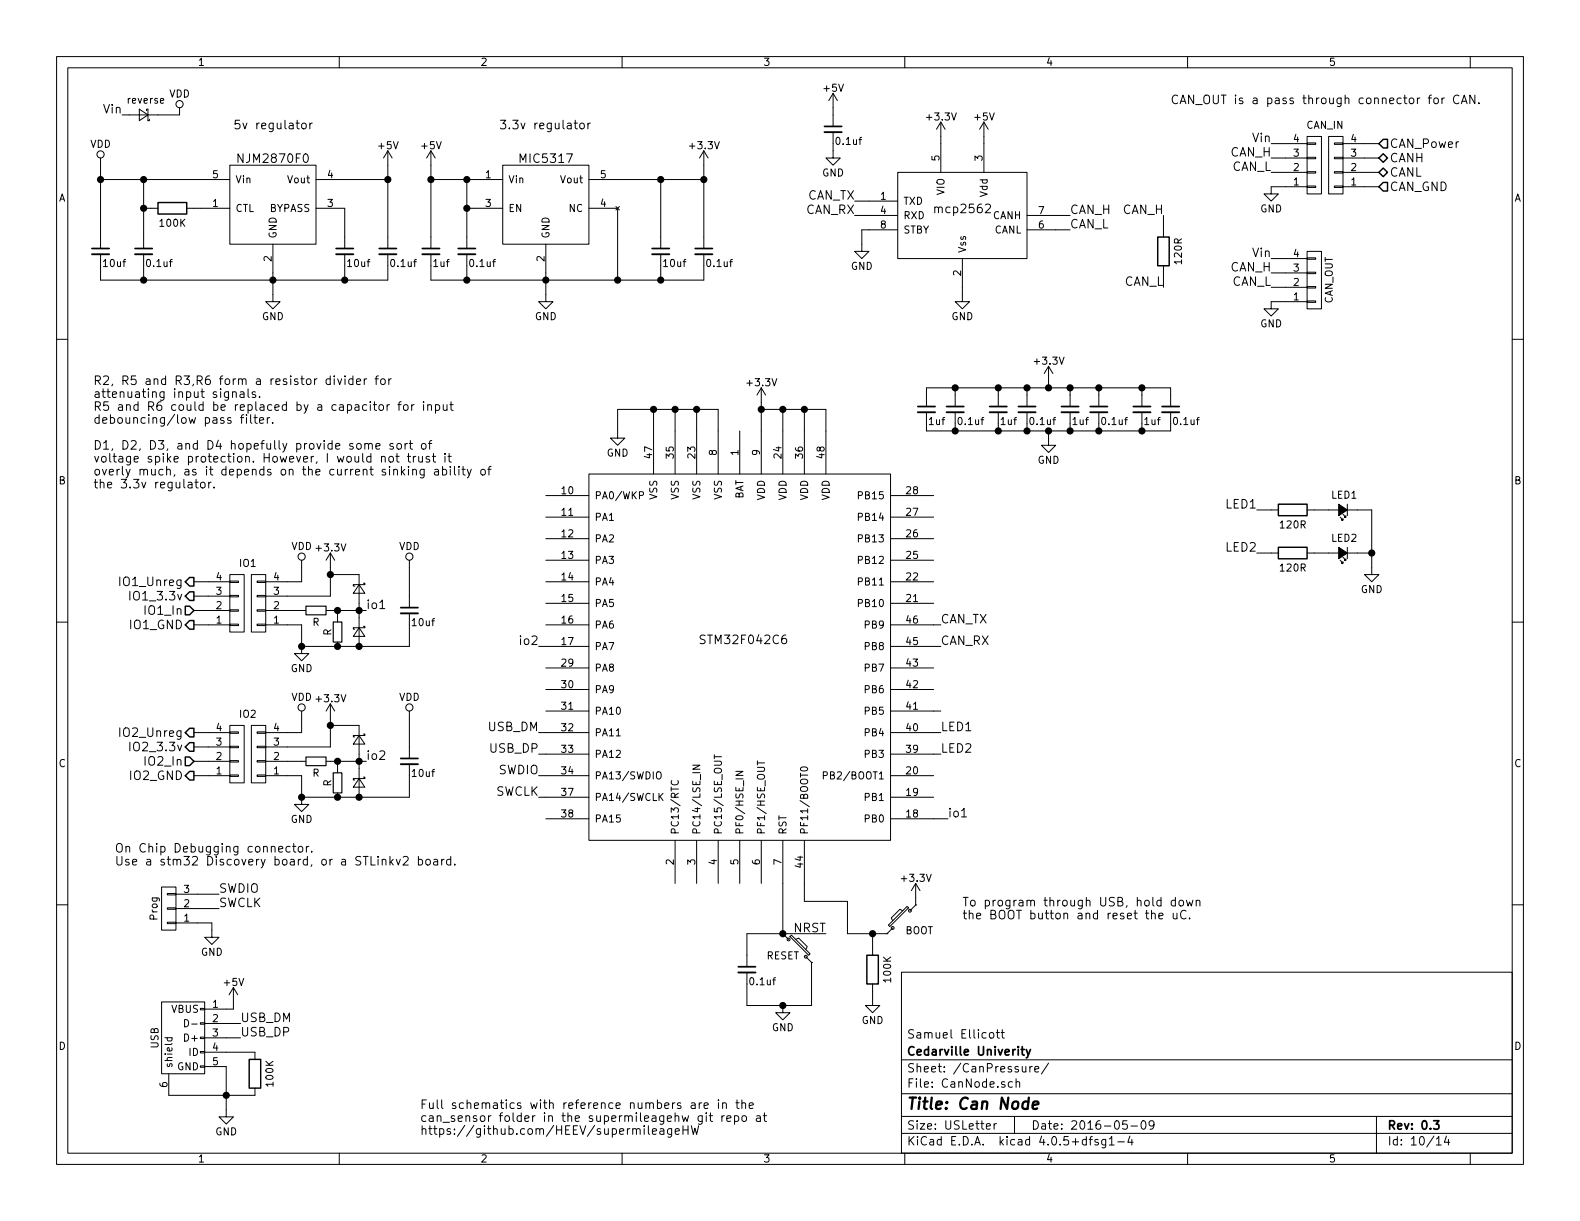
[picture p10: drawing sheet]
<svg xmlns="http://www.w3.org/2000/svg" width="279mm" height="216mm" viewBox="0 0 279 216" stroke-linecap="round" stroke-linejoin="round" font-family="sans-serif">
<g fill="none" stroke="#000" stroke-width=".18">
<path d="M10 10h259.4v195.9h-259.4zM12 12h255.4v191.9h-255.4zM24.6 19.3l1.6 1-1.6 1zM25.9 19.6v-.3h.3v2h.2v-.2M31.7 19.1v1.2h-10.1M60 10v2M110 10v2M147.3 16.5v5.9M147.3 16.5l-.7 1.3M147.3 16.5l.8 1.3M160 10v2M210 10v2"/>
<path d="M252.6 17.3h.5M253.1 16.8l-.3 .1v.1v1.3M253.6 17.5l.2-.2 .5 .2 .1 .6-.2 .2h-.4l-.2-.1zM255 17.3v1M255.4 17.3l-.3 .1-.1 .2M258 17a.62 .62 0 0 0-.8-.1 .62 .62 0 0 0-.2 .8 .58 .58 0 0 0 .3 .6 .58 .58 0 0 0 .7-.1M258.4 18.3l.5-1.5 .5 1.5M258.5 17.9h.8M260 10v2M260.8 16.8v1.5l-.9-1.5v1.5M261.5 18.2v.1M17.8 31.8h22.8"/>
<path d="M17.8 27.9v16M25.4 36.8h2.5M25.4 31.8v12.1M33 36.8h7.6M40.6 29.2h15.3v14h-15.3zM53.4 21.9l.2-.1 .5 .1 .1 .6-.2 .2-.4 .1-.2-.2zM54.8 21.8v1M55.2 21.8h-.3l-.1 .3M55.9 31.8h12.7M55.9 36.8h5.1v7.1M68.6 26.7l-.8 1.2M68.6 26.7v17.2"/>
<path d="M68.6 26.7l.7 1.2M76.2 31.8h12.7M76.2 26.7l-.8 1.2M76.2 26.7v17.2M76.2 26.7l.8 1.2M82.5 36.8h6.4M82.5 31.8v12.1M88.9 29.2h15.2v14h-15.2zM101.5 21.8h.6M101.7 21.3v1.3l.4 .2M102.6 21.9l.2-.1 .5 .1v.6l-.1 .2-.4 .1-.2-.2zM104 21.8v1"/>
<path d="M104.1 31.8h20.4M104.1 36.8h5.1v12.7M104.4 21.8h-.3l-.1 .3M108.9 36.5l.6 .6M109.5 36.5l-.6 .6M116.8 31.8v12.1M124.5 26.7l-.8 1.2M124.5 26.7v17.2M124.5 26.7l.7 1.2M147.3 23.4v4.5h1.3l-1.3 1.3-1.3-1.3h1.3M151.1 35.6h7.6M151.1 38.1h7.6"/>
<path d="M158.7 30.5h22.9v15.2h-22.9zM166.4 21.6v8.9M166.4 21.6l-.8 1.3M166.4 21.6l.7 1.3M174 21.6v8.9M174 21.6l-.8 1.3M174 21.6l.8 1.3M174.3 36.2l.2-.1h.4l.2 .1 .1 .3-.1 .3-.9 .8h1M181.6 38.1h7.6M205.7 38.1v3.8M224.8 30.5h6.3M224.8 27.9h6.3"/>
<path d="M224.8 25.4h6.3M231.1 25.3h1.6v.2h-1.6zM231.1 27.8h1.6v.3h-1.6zM231.1 30.4h1.6v.2h-1.6zM231.1 32.9h1.6v.2h-1.6zM231.1 24.1h2.6v10.2h-2.6zM231.1 33h-6.3v1.3h-1.3l1.3 1.3 1.3-1.3h-1.3M234.9 24.1h2.6v10.2h-2.6zM236 25.3h1.5v.2h-1.5zM236 27.8h1.5v.3h-1.5zM236 30.4h1.5v.2h-1.5zM236 32.9h1.5v.2h-1.5z"/>
<path d="M237.5 33h6.3M237.5 30.5h6.3M237.5 27.9h6.3M237.5 25.4h6.3M10 60h2M17.8 45v4.5h50.8v-4.5M25.4 45v4.5M48.3 43.2v10.1h1.2l-1.2 1.3-1.3-1.3h1.3M61 45v4.5M76.2 45v4.5h48.3v-4.5M82.5 45v4.5M96.5 43.2v10.1h1.3l-1.3 1.3-1.3-1.3h1.3"/>
<path d="M116.8 45v4.5M158.7 40.6h-6.3v3.9h1.3l-1.3 1.2-1.3-1.2h1.3M170.2 45.7v7.6h1.2l-1.2 1.3-1.3-1.3h1.3M181.6 40.6h7.6M205.7 47v1.3M224.8 50.8h6.3M224.8 48.3h6.3M224.8 45.7h6.3M231.1 45.6h1.6v.2h-1.6zM231.1 48.1h1.6v.3h-1.6zM231.1 50.7h1.6v.2h-1.6zM231.1 53.2h1.6v.3h-1.6z"/>
<path d="M231.1 44.5h2.6v10.1h-2.6zM231.1 53.3h-6.3v1.3h-1.3l1.3 1.3 1.3-1.3h-1.3M267.4 60h2M41.1 69.4l.1-.1a.36 .36 0 0 1 .6 .2v.8M41.1 69.3v1M42.5 69.3h.6l.1 1M43.1 73.3l-.3 .1-.1 .2v1.3M43.2 69.6l-.6 .1a.3 .3 0 0 0-.2 .3 .3 .3 0 0 0 .2 .3l.6-.1M43.6 73.8v1.1M43.9 68.8v1.3l.2 .2M44.3 73.3v1.4l.3 .2M45.1 73.3v1.4l.4 .2"/>
<path d="M45.2 69.3h-.4l-.2 .2 .1 .2 .5 .2v.3h-.6M45.9 70.1v.2M45.9 74.3l.7-.1v-.3l-.5-.1-.2 .3 .1 .7h.6M47.3 73.8v1.1M47.7 73.8l-.3 .1-.1 .2M48.2 74.7v.2M59.1 66.5v.1M59.1 67v1M59.7 67l.4 1 .3-1M61 66.5v.1M61 67v1M62.4 67.1a.48 .48 0 0 0-.7 0v.7a.48 .48 0 0 0 .7 .1"/>
<path d="M62.4 66.5v1.5M63 67.5l.8-.2-.1-.2-.4-.1-.3 .2 .1 .7h.6M64.4 67v1M64.5 78.6l.1-.1a.36 .36 0 0 1 .6 .1v.8M64.8 67l-.2 .1-.2 .2M65.2 78.6a.35 .35 0 0 1 .3-.2 .35 .35 0 0 1 .3 .2v.8M66.3 67h.6M66.5 78.9l.7-.1-.1-.3-.4-.1-.2 .2v.7h.6M66.9 66.5h-.3l-.1 .2v1.3M67.1 71.7l.2-.1 .4 .1 .1 .6-.1 .2-.4 .1-.2-.2zM67.5 67.1l.3-.1 .3 .3v.4l-.3 .3-.3-.1-.2-.2v-.4zM68.5 71.6v1"/>
<path d="M68.8 67v1M68.9 71.6h-.3l-.1 .3M69.2 67l-.3 .1-.1 .2M69.5 78.5l-.3-.1-.3 .2 .1 .2 .5 .2v.3h-.6M70.3 78.6l.2-.2 .4 .2 .1 .5-.2 .2-.3 .1-.2-.1zM70.4 71.6h.5M70.9 71l-.3 .1v.2v1.3M71.4 71.7l.3-.1 .4 .1 .1 .6-.2 .2-.3 .1-.3-.2zM71.6 78.4v1M72.1 78.4l-.3 .1-.2 .2M72.4 78.4h.5M72.6 77.9v1.3l.3 .2"/>
<path d="M72.8 71.6v1M73.2 71.6h-.3l-.1 .3M74.6 78.6l.2-.2 .5 .2v.5l-.1 .2-.4 .1-.2-.1zM74.9 71v.2M74.9 71.6v1M75.6 71.7l.1-.1a.36 .36 0 0 1 .6 .2v.8M75.6 71.6v1M75.8 78.4h.6M76.4 77.9l-.4 .1v.1v1.3M77 71.6a.48 .48 0 0 1 .7 .1v.7a.48 .48 0 0 1-.7 .1M77 71.6v1.5M78.4 71.6v.8a.38 .38 0 0 0 .6 0"/>
<path d="M79 71.6v1M79.6 71.6h.5M79.8 71v1.4l.3 .2M109.2 77.5h-1.3l1.3 1.2 1.3-1.2h-1.3v-5.1h17.8v11.4M115.6 72.4v11.4M119.4 72.4v11.4M123.2 72.4v11.4M130.8 76.2v7.6M134.6 68.6l-.7 1.3M134.6 68.6v15.2M134.6 68.6l.8 1.3M134.6 72.4h11.4v11.4"/>
<path d="M138.4 72.4v11.4M142.2 72.4v11.4M163.8 71.9v-3.3h43.2v3.3M163.8 72.9v3.3h43.2v-3.3M168.9 68.6v3.3M168.9 72.9v3.3M176.5 68.6v3.3M176.5 72.9v3.3M181.6 68.6v3.3M181.6 72.9v3.3M185.4 76.2v2.5h1.3l-1.3 1.3-1.3-1.3h1.3M185.4 64.8l-.7 1.2"/>
<path d="M185.4 64.8v3.8M185.4 64.8l.8 1.2M189.2 68.6v3.3M189.2 72.9v3.3M194.3 68.6v3.3M194.3 72.9v3.3M201.9 68.6v3.3M201.9 72.9v3.3M34.7 84.8v1.3l.4 .2M35.5 85.4l.3-.1 .4 .1 .1 .6-.2 .2-.3 .1-.3-.2zM36.9 85.3v1M37.3 85.3h-.2l-.2 .3"/>
<path d="M37.8 86.1v.2M53.3 99.1v3.8h-6.3M58.4 97.8v7.6h-11.4M58.4 97.8l-.7 1.3M58.4 97.8l.8 1.3M67.5 80.8a.36 .36 0 0 1 .6 .1v.8M67.5 80.7v1M68.8 80.8l.3-.1 .4 .1 .1 .6-.2 .2-.3 .1-.3-.1zM70 80.7h.6M70.2 80.2v1.3l.4 .2M72 80.7h.6M72.2 80.2v1.3l.4 .2"/>
<path d="M72.2 82.5v.1M72.2 83v1M72.4 99.1v8.3M73 83.1h.1a.36 .36 0 0 1 .5 .1v.8M73 83v1M73.1 80.7v1M73.5 80.7l-.2 .1-.2 .2M74 80.7v.8a.38 .38 0 0 0 .7 .1M74.7 80.7v1M75 83v1.2l-.3 .3-.4-.1M75 83.1a.48 .48 0 0 0-.7 0v.7a.48 .48 0 0 0 .7 .1M75.9 80.8l-.3-.1-.3 .2 .1 .2 .5 .2v.3h-.6"/>
<path d="M76.5 80.7h.5M76.7 80.2v1.3l.3 .2M76.9 83.1h.6v.9M77.5 83.3l-.5 .1a.3 .3 0 0 0-.2 .3 .3 .3 0 0 0 .2 .3l.5-.1M78.3 83.1a.48 .48 0 0 1 .6 0v.7a.48 .48 0 0 1-.6 .1M78.3 82.5v1.5M78.7 80.2v.1M78.7 80.7v1M79.2 80.7h.6M79.4 80.2v1.3l.4 .2M79.6 82.5v.1M79.6 83v1"/>
<path d="M80.4 82.5v1.3l.2 .2M81.2 82.5v.1M81.2 83v1M81.7 83h.6M81.9 82.5v1.3l.4 .2M82.6 83l.4 1M83.3 83l-.5 1.4-.2 .1M85.1 83.1l.2-.1 .5 .1v.6l-.1 .2-.4 .1-.2-.2zM86.3 83h.5M86.8 82.5l-.3 .1v.1v1.3M96.5 87.6h7.6M96.5 91.4h7.6"/>
<path d="M96.5 95.3h7.6M96.5 99.1h7.6M104.1 83.8h53.4v64.8h-53.4zM113.1 87.6l.6-.1v-.5l-.6-.1v1.3M157.5 87.6h7.6M157.5 91.4h7.6M157.5 95.3h7.6M157.5 99.1h7.6M222.2 90.2h3.9M222.2 97.8h3.9M231.1 90.2h5.6M231.1 97.8h5.6"/>
<path d="M237 91.4l.5 .5h-.3h.3v-.2M237 99.1l.5 .5h-.3h.3v-.3M237.5 90.9l.5 .5h-.3h.3v-.2M237.5 98.6l.5 .5h-.3h.3v-.3M238.3 90.2h4.3v11.4h1.2l-1.2 1.3-1.3-1.3h1.3M238.3 89.2v2M238.3 96.8v2M238.3 97.8h4.3M10 110h2M23 104.6v1.5M34.3 110.5h6.3M34.3 108h6.3"/>
<path d="M34.3 105.4h6.3M34.3 102.9h6.3M40.6 102.7h1.6v.3h-1.6zM40.6 105.3h1.6v.2h-1.6zM40.6 107.8h1.6v.3h-1.6zM40.6 110.4h1.6v.2h-1.6zM40.6 101.6h2.6v10.2h-2.6zM44.4 101.6h2.6v10.2h-2.6zM45.5 102.7h1.5v.3h-1.5zM45.5 105.3h1.5v.2h-1.5zM45.5 107.8h1.5v.3h-1.5zM45.5 110.4h1.5v.2h-1.5z"/>
<path d="M47 110.5h6.3v3.8M47 108h7.1M53.3 114.3v1.3h1.3l-1.3 1.2-1.2-1.2h1.2M57.7 108h7.1M58.4 101.6h5.1v12.7M59.7 108v2M59.7 113.5v.8M63.5 103.4l1 1.5h-2zM63.5 111l1 1.5h-2zM64.3 103.1h.2v.3h-2v.2h.2M64.3 110.7h.2v.3h-2v.3h.2M67.2 107.6h.8"/>
<path d="M72.4 108.5v5.8h-19.1M95.2 114.3h8.9M96.5 110.5h7.6M96.5 102.9h7.6M96.5 106.7h7.6M96.5 118.1h7.6M157.5 110.5h8.9M157.5 102.9h7.6M157.5 106.7h7.6M157.5 118.1h7.6M157.5 114.3h8.9M267.4 110h2"/>
<path d="M23 131.2v1.6M34.3 137.2h6.3M34.3 134.6h6.3M34.3 132.1h6.3M34.3 129.5h6.3M40.6 129.4h1.6v.3h-1.6zM40.6 132h1.6v.2h-1.6zM40.6 134.5h1.6v.2h-1.6zM40.6 137h1.6v.3h-1.6zM40.6 128.3h2.6v10.1h-2.6zM44.4 128.3h2.6v10.1h-2.6zM45.5 129.4h1.5v.3h-1.5z"/>
<path d="M45.5 132h1.5v.2h-1.5zM45.5 134.5h1.5v.2h-1.5zM45.5 137h1.5v.3h-1.5zM47 137.2h6.3v3.8M47 134.6h7.1M53.3 125.7v3.8h-6.3M57.7 134.6h7.1M58.4 124.5v7.6h-11.4M58.4 124.5l-.7 1.2M58.4 124.5l.8 1.2M58.4 128.3h5.1v12.7M59.7 134.6v2.1"/>
<path d="M63.5 130l1 1.6h-2zM63.5 137.7l1 1.5h-2zM64.3 129.8h.2v.2h-2v.3h.2M64.3 137.4h.2v.3h-2v.2h.2M72.4 135.1v5.9h-19.1M72.4 125.7v8.4M95.2 137.2h8.9M95.2 129.5h8.9M95.2 133.4h8.9M96.5 121.9h7.6M96.5 125.7h7.6M116.1 136.7l.3-.2h.3a.83 .83 0 0 1-.1 1.2 .44 .44 0 0 1-.5-.4z"/>
<path d="M118.8 138a.5 .5 0 0 0 0 .6 .5 .5 0 0 0 .6 .2l.4-.1a.41 .41 0 0 0 0-.7M122.5 135.3h1.3l-1.3 .7h1.3M126.3 133.5v.7M126.3 133.8h1.3M130.1 136.4h1.3l-1.3 .7h1.3M133.9 134.5v.8M141.6 135.8a.76 .76 0 0 1 1.2 .2 .83 .83 0 0 1-1.2 0zM145.6 137.1h.6l.1-.5-.7-.1v1.2M157.5 137.2h7.6M157.5 129.5h8.9M157.5 121.9h7.6M157.5 125.7h8.9"/>
<path d="M157.5 133.4h8.9M10 160h2M28.6 156.8h2.5v7.7h-2.5zM29.6 158h1.5v.2h-1.5zM31.1 158.1h7.6M51.3 149.7a.48 .48 0 0 0-.7 .1v.7a.48 .48 0 0 0 .7 .1M51.7 149.7h.6M51.9 149.1v1.4l.4 .2M52.8 149.8l.2-.1 .5 .1v.6l-.1 .2-.4 .1-.2-.2zM53.3 141v1.2h1.3l-1.3 1.3-1.2-1.3h1.2M54.2 149.7v1M54.6 149.7h-.3l-.1 .3"/>
<path d="M55.1 150.5v.2M59.7 140.2v.8M70.1 151.9l.3 1.1 .4-1.1M71.3 151.6l.2-.2h.4l.2 .2 .1 .3-.1 .2-.9 .9h1M74 152a.48 .48 0 0 1 .7 .1v.7a.48 .48 0 0 1-.7 .1M74 151.4v1.6M75.4 152l.4-.1 .3 .3v.5l-.3 .3-.4-.1-.1-.2v-.5zM76.7 152h.6l.1 1M77.4 152.3l-.5 .1a.3 .3 0 0 0-.2 .3 .3 .3 0 0 0 .2 .3l.5-.1M78.1 151.9v1.1M78.5 151.9l-.2 .1-.2 .2M79.7 152a.48 .48 0 0 0-.7 .1v.7a.48 .48 0 0 0 .7 .1"/>
<path d="M79.7 151.4v1.6M80.4 152.8v.2M95.2 141h8.9M96.5 144.8h7.6M116.7 140.8l.5 .8M117.2 140.3l-.7 .7M119.4 148.6v7.6M123.2 148.6v7.6M127 148.6v7.6M130.8 148.6v7.6M134.6 148.6v7.6M138.4 148.6v16.5"/>
<path d="M142.2 148.6v10.8h7.7v5.7h6.9M157.5 141h7.6M157.5 144.8h10.1M161.9 156.2l-.7 1.3M161.9 156.2v3.8M161.9 156.2l.8 1.3M170 144.4h.9M207.8 159.3a.48 .48 0 0 0-.6 0v.7a.48 .48 0 0 0 .6 .1M207.8 158.7v1.5M208.6 159.3l.4-.1 .3 .3v.4l-.3 .3-.4-.1-.1-.2v-.4zM209.8 159.2l.3 1 .3-.7 .3 .7 .2-1M211.5 159.3h.1a.36 .36 0 0 1 .6 .1v.8"/>
<path d="M211.5 159.2v1M267.4 160h2M28.6 177.2h7.6v12.7h-7.6zM29.6 160.5h1.5v.3h-1.5zM29.6 163.1h1.5v.2h-1.5zM31.1 163.2h6.4v2.5h1.2l-1.2 1.3-1.3-1.3h1.3M31.1 160.7h7.6M35.4 178.3h.8v.3h-.8zM41.3 174.6v3.8h-5.1M41.3 174.6l-.8 1.3M41.3 174.6l.7 1.3M138.4 165.1l1 1"/>
<path d="M138.4 165.1h.1M138.4 177.8v1.3h1.3l-1.3 1.2-1.2-1.2h1.2M140 165.4l3.3 3.3-.3 .2-3.3-3.3zM140.7 166.1l.5-.2 1.5 1.5-.2 .5M142.5 169.2l1 1M143.5 170.2h.1M143.5 170.2v7.6h-11.4v-5.8M146 165.1h-13.9v5.8M154.3 174v3.8h1.3l-1.3 1.3-1.3-1.3h1.3M154.3 165.1v3.8M156.8 165.1h.1M157.1 163.6l3.3-3.3 .3 .2-3.3 3.3z"/>
<path d="M157.9 164.1l-1.1 1M159.4 171.9h108v32h-108zM159.6 161l-.5-.2-1.5 1.5 .3 .5M161.9 160l-1 1M161.9 160h.1M203.6 161.6l.1-.1a.36 .36 0 0 1 .6 .2v.8M204.9 162l.8-.2-.1-.3h-.4l-.3 .2 .1 .7h.6M207.5 161.5v.8a.38 .38 0 0 0 .6 0M208.1 161.5v1M209.7 161.1a.62 .62 0 0 0-.7 0 .62 .62 0 0 0-.2 .7 .58 .58 0 0 0 .3 .6 .58 .58 0 0 0 .6-.1M210.4 162.3v.2M29.2 183.5h1.2"/>
<path d="M29.6 183.5v.3l.2 .3 .6-.1v-.5M29.8 189.9v3.8h15.3v-1.3M32.6 180.3a.64 .64 0 0 1 .8 .6 .64 .64 0 0 1-.8 .7zM33.9 181.1h1M35.4 180.8h.8v.3h-.8zM35.4 183.4h.8v.2h-.8zM35.4 185.9h.8v.3h-.8zM35.4 188.5h.8v.2h-.8zM36.2 188.6h3.8v8.9h1.3l-1.3 1.3-1.3-1.3h1.3M36.2 181h6.3M36.2 183.5h6.3M36.2 186.1h8.9v1.2"/>
<path d="M116.7 199.6h.6l.1 1M117.4 199.9l-.5 .1a.3 .3 0 0 0-.2 .3 .3 .3 0 0 0 .2 .3l.5-.1M118.8 199.6v1.2l-.3 .3-.4-.1M118.8 199.6a.48 .48 0 0 0-.7 .1v.7a.48 .48 0 0 0 .7 .1M120.8 199.1v1.5M120.8 199.8h.9M121.7 199.1v1.5M122.3 199.1l.3 1.5 .3-1.1 .3 1.1 .3-1.5M122.3 195.1h.6v.9M122.9 195.4h-.5a.3 .3 0 0 0-.2 .3 .3 .3 0 0 0 .2 .3l.5-.1M123.6 195v1M124.1 195l-.3 .1-.2 .2"/>
<path d="M124.2 197.3v1.2l-.3 .3-.4-.1M124.2 197.4a.48 .48 0 0 0-.7 0v.7a.48 .48 0 0 0 .7 .1M124.5 195.5l.7-.1v-.3l-.5-.1-.2 .2 .1 .7h.6M124.9 196.8v.1M124.9 197.3v1M125.4 197.3h.6M125.6 196.8v1.3l.4 .2M127.1 194.5v.1M127.1 195v1M127.7 197.3v1M127.8 195.1h.1a.36 .36 0 0 1 .5 .1v.8M127.8 195v1"/>
<path d="M128.1 197.3l-.3 .1-.1 .2M128.5 197.8l.8-.2-.1-.2-.4-.1-.3 .2 .1 .7h.6M129.9 197.4a.48 .48 0 0 1 .7 0v.7a.48 .48 0 0 1-.7 .1M129.9 197.3v1.5M130.1 195h.6M130.3 194.5v1.3l.4 .2M131.2 195.1h.1a.36 .36 0 0 1 .6 .1v.8M131.2 194.5v1.5M131.3 197.4l.2-.1 .4 .1 .1 .6-.1 .2-.4 .1-.2-.2zM132.5 195.5l.7-.1-.1-.3-.4-.1-.2 .2 .1 .7h.5M133.8 197.4h.6l.1 .9M134.5 197.6l-.5 .1a.3 .3 0 0 0-.3 .3 .3 .3 0 0 0 .3 .3l.5-.1"/>
<path d="M135 197.3h.6M135.2 196.8v1.3l.4 .2M159.4 197.4h108M159.4 193.4h108M159.4 187.4h108M174.4 199.2l.7-.2v-.2l-.4-.1-.3 .2 .1 .7h.6M175 182.7l.2-.1 .5 .1v.6l-.1 .2-.4 .1-.2-.2zM175.8 198.7v1M176.2 182.6h.5M176.2 198.7l-.4 .3M176.4 182.1v1.3l.3 .2M177 182.6h.6"/>
<path d="M177.2 182.1v1.3l.4 .2M179 191.3h-.4l-.3 .2 .1 .6 .2 .2 .4-.1M179.4 197.4v3M179.7 191.4l.2-.1h.4v1M179.7 190.8v1.5M180.8 188.6v.9l.4 .1 .2-.2M181.4 188.6v1M182.1 188.6v1M182.5 188.6l-.4 .2M183 189.1l.7-.2-.1-.3h-.4l-.2 .2 .1 .7h.5M185.4 188l-1.3 1.9M199.3 198.2h-.7l-.1 .7 .2-.1h.5l.2 .2-.1 .5-.2 .2-.6-.2"/>
<path d="M200 199.1h1.1M202 198.2h.1a.81 .81 0 0 1 .6 .6 .81 .81 0 0 1-.3 .8l-.1 .1a.8 .8 0 0 1-.6-.7 .8 .8 0 0 1 .3-.8zM204.1 198.8l-.3 .3h-.3l-.3-.3v-.3l.2-.3h.4l.2 .1a1.19 1.19 0 0 1-.2 1.3l-.4 .1M243.4 197.4v6.5M60 203.9v2M110 203.9v2M115.4 200.1l.7-.2-.1-.3h-.4l-.2 .2v.7h.6M119.4 200.1l.7-.2v-.3h-.5l-.2 .2 .1 .7h.6M159.4 200.4h108M160 203.9v2M192.6 201.5h.6M193.2 201l-.4 .2v1.3"/>
<path d="M194.2 201.5a.37 .37 0 0 0-.6 .2l.1 .2 .5 .1 .1 .2-.3 .3-.4-.1M195.5 201.5v1.3l-.3 .2-.3-.1M195.5 201.5h-.4l-.3 .3 .1 .5 .2 .2 .4-.1M196.2 201.4l.4-.4v1.5M196.2 202.5h.8M197.7 201.9h1.1M199.8 200.9l-.4 1.1h1M200.2 201.5v1M210 203.9v2M254 201.4l.4-.4v1.5M254 202.5h.9M255.8 200.9l-.4 1.1h1"/>
<path d="M256.1 201.5v1M260 203.9v2"/>
<circle cx="31.7" cy="18.4" r=".63"/>
<circle cx="17.8" cy="27.3" r=".63"/>
<circle cx="53.3" cy="98.4" r=".63"/>
<circle cx="72.4" cy="98.4" r=".63"/>
<circle cx="53.3" cy="125.1" r=".63"/>
<circle cx="72.4" cy="125.1" r=".63"/>
<circle cx="139.4" cy="166.1" r=".25"/>
<circle cx="142.5" cy="169.2" r=".25"/>
<circle cx="157.9" cy="164.1" r=".25"/>
<circle cx="160.9" cy="161" r=".25"/>
</g>
<g fill="none" stroke="#000" stroke-width=".3">
<path d="M145.8 22.4h3M16.3 43.9h3M23.9 43.9h3M59.4 43.9h3.1M67.1 43.9h3M74.7 43.9h3M81 43.9h3.1M115.3 43.9h3.1M122.9 43.9h3.1M162.3 71.9h3.1M167.4 71.9h3M175 71.9h3.1"/>
<path d="M180.1 71.9h3M187.7 71.9h3.1M192.8 71.9h3M200.4 71.9h3.1M205.5 71.9h3M70.9 107.4h3M70.9 134.1h3M130.6 170.9h3M180.6 185.6h.5M180.8 185.1v1.3l.3 .2M181.5 185.6l.3 1M182.2 185.6l-.5 1.3-.2 .2"/>
<path d="M253.5 198.2h1l-.6 .6 .5 .1v.6l-.2 .2-.7-.2"/>
</g>
<path d="M182.6 195.4l1-.2v-.4h-.8l-.2 1 .2 .3 .6-.1" fill="none" stroke="#000" stroke-width=".41"/>
<g fill="none" stroke="#000" stroke-width=".33">
<path d="M145.8 23.4h3M16.3 45h3M23.9 45h3M59.4 45h3.1M67.1 45h3M74.7 45h3M81 45h3.1M115.3 45h3.1M122.9 45h3.1M162.3 72.9h3.1M167.4 72.9h3M175 72.9h3.1"/>
<path d="M180.1 72.9h3M187.7 72.9h3.1M192.8 72.9h3M200.4 72.9h3.1M205.5 72.9h3M70.9 108.5h3M70.9 135.1h3M130.6 172h3"/>
</g>
<g fill="none" stroke="#000" stroke-width=".25">
<path d="M27.9 35.8h5.1v2h-5.1zM243.8 25.4l.8-.8h.8v1.6h-.8zM243.8 27.9l.8-.7 .8 .7-.8 .8zM243.8 30.5l.8-.8 .8 .8-.8 .7zM244.6 32.3h.8v1.5h-.8l-.8-.8zM204.7 41.9h2.1v5.1h-2.1zM226.1 89.2h5v2h-5zM226.1 96.8h5v2h-5zM32.8 107.2h.7l.8 .8-.8 .7h-.7zM33.5 102.1h.8v1.5h-.8l-.7-.7zM33.5 104.6h.8v1.6h-.8l-.7-.8zM33.5 109.7h.8v1.6h-.8l-.7-.8z"/>
<path d="M32.8 129.5l.7-.7h.8v1.5h-.8zM32.8 133.9h.7l.8 .7-.8 .8h-.7zM33.5 131.3h.8v1.5h-.8l-.7-.7zM33.5 136.4h.8v1.5h-.8l-.7-.7zM153.3 168.9h2v5.1h-2zM44.1 187.3h2v5.1h-2z"/>
</g>
<path d="M236.7 89.2l1.6 1-1.6 1zM236.7 96.8l1.6 1-1.6 1z" fill="#000" stroke="#000" stroke-width=".18"/>
<path d="M54.1 107.2h3.6v1.5h-3.6zM58.9 110h1.6v3.5h-1.6zM54.1 133.9h3.6v1.5h-3.6zM58.9 136.7h1.6v3.5h-1.6z" fill="none" stroke="#000" stroke-width=".2"/>
<g fill="#000" stroke="#000" stroke-width=".25">
<circle cx="17.8" cy="31.8" r=".51"/>
<circle cx="25.4" cy="31.8" r=".51"/>
<circle cx="25.4" cy="36.8" r=".51"/>
<circle cx="68.6" cy="31.8" r=".51"/>
<circle cx="76.2" cy="31.8" r=".51"/>
<circle cx="82.6" cy="36.8" r=".51"/>
<circle cx="82.6" cy="31.8" r=".51"/>
<circle cx="116.8" cy="31.8" r=".51"/>
<circle cx="124.5" cy="31.8" r=".51"/>
<circle cx="25.4" cy="49.5" r=".51"/>
<circle cx="48.3" cy="49.5" r=".51"/>
<circle cx="61" cy="49.5" r=".51"/>
<circle cx="82.6" cy="49.5" r=".51"/>
<circle cx="96.5" cy="49.5" r=".51"/>
<circle cx="109.2" cy="49.5" r=".51"/>
<circle cx="116.8" cy="49.5" r=".51"/>
<circle cx="115.6" cy="72.4" r=".51"/>
<circle cx="119.4" cy="72.4" r=".51"/>
<circle cx="123.2" cy="72.4" r=".51"/>
<circle cx="134.6" cy="72.4" r=".51"/>
<circle cx="138.4" cy="72.4" r=".51"/>
<circle cx="142.2" cy="72.4" r=".51"/>
<circle cx="168.9" cy="76.2" r=".51"/>
<circle cx="168.9" cy="68.6" r=".51"/>
<circle cx="176.5" cy="76.2" r=".51"/>
<circle cx="176.5" cy="68.6" r=".51"/>
<circle cx="181.6" cy="68.6" r=".51"/>
<circle cx="181.6" cy="76.2" r=".51"/>
<circle cx="185.4" cy="76.2" r=".51"/>
<circle cx="185.4" cy="68.6" r=".51"/>
<circle cx="189.2" cy="76.2" r=".51"/>
<circle cx="189.2" cy="68.6" r=".51"/>
<circle cx="194.3" cy="68.6" r=".51"/>
<circle cx="194.3" cy="76.2" r=".51"/>
<circle cx="201.9" cy="68.6" r=".51"/>
<circle cx="201.9" cy="76.2" r=".51"/>
<circle cx="242.6" cy="97.8" r=".51"/>
<circle cx="53.3" cy="114.3" r=".51"/>
<circle cx="58.4" cy="101.6" r=".51"/>
<circle cx="59.7" cy="108" r=".51"/>
<circle cx="59.7" cy="114.3" r=".51"/>
<circle cx="63.5" cy="108" r=".51"/>
<circle cx="63.5" cy="114.3" r=".51"/>
<circle cx="58.4" cy="128.3" r=".51"/>
<circle cx="59.7" cy="134.6" r=".51"/>
<circle cx="63.5" cy="134.6" r=".51"/>
<circle cx="53.3" cy="141" r=".51"/>
<circle cx="59.7" cy="141" r=".51"/>
<circle cx="63.5" cy="141" r=".51"/>
<circle cx="138.4" cy="165.1" r=".51"/>
<circle cx="138.4" cy="177.8" r=".51"/>
<circle cx="154.3" cy="165.1" r=".51"/>
<circle cx="40" cy="193.7" r=".51"/>
</g>
<text font-size="2.8" x="160.4" y="196.2">Title: Can Node</text>
<g font-size="2.1">
<text x="18.3" y="20.1">Vin</text>
<text x="41.3" y="22.9">5v regulator</text>
<text x="88.3" y="22.9">3.3v regulator</text>
<text x="207" y="18.4">CAN_OUT is a pass through connector for CAN.</text>
<text x="42.4" y="28.8">NJM2870F0</text>
<text x="92.2" y="28.8">MIC5317</text>
<text x="217.5" y="27.7">CAN_H</text>
<text x="221.5" y="25.1">Vin</text>
<text x="245.8" y="26.2">CAN_Power</text>
<text x="245.8" y="28.7">CANH</text>
<text x="142.6" y="35.3">CAN_TX</text>
<text x="217.7" y="30.2">CAN_L</text>
<text x="245.8" y="31.2">CANL</text>
<text x="245.8" y="33.8">CAN_GND</text>
<text x="142.4" y="37.8">CAN_RX</text>
<text x="165.6" y="37.7">mcp2562</text>
<text x="189.2" y="37.8">CAN_H</text>
<text x="189.2" y="40.4">CAN_L</text>
<text x="198.4" y="37.8">CAN_H</text>
<text x="221.5" y="45.5">Vin</text>
<text x="198.7" y="50.5">CAN_L</text>
<text x="217.5" y="48">CAN_H</text>
<text x="217.7" y="50.5">CAN_L</text>
<text x="16.5" y="68.1">R2, R5 and R3,R6 form a resistor divider for</text>
<text x="16.5" y="70.4">attenuating input signals.</text>
<text x="16.5" y="72.6">R5 and R6 could be replaced by a capacitor for input</text>
<text x="16.5" y="74.9">debouncing/low pass filter.</text>
<text x="16.5" y="79.5">D1, D2, D3, and D4 hopefully provide some sort of</text>
<text x="16.5" y="81.8">voltage spike protection. However, I would not trust it</text>
<text x="16.5" y="84.1">overly much, as it depends on the current sinking ability of</text>
<text x="16.5" y="86.4">the 3.3v regulator.</text>
<text x="216.8" y="89.9">LED1</text>
<text x="216.8" y="97.5">LED2</text>
<text x="21.6" y="103.6">IO1_Unreg</text>
<text x="23.6" y="106.2">IO1_3.3v</text>
<text x="64.8" y="107.7">io1</text>
<text x="23" y="111.3">IO1_GND</text>
<text x="25.9" y="108.7">IO1_In</text>
<text x="124.3" y="113.9">STM32F042C6</text>
<text x="166.4" y="110.2">CAN_TX</text>
<text x="92.2" y="114">io2</text>
<text x="166.4" y="114">CAN_RX</text>
<text x="21.6" y="130.3">IO2_Unreg</text>
<text x="86.3" y="129.3">USB_DM</text>
<text x="166.4" y="129.3">LED1</text>
<text x="23" y="137.9">IO2_GND</text>
<text x="23.6" y="132.8">IO2_3.3v</text>
<text x="25.9" y="135.4">IO2_In</text>
<text x="64.8" y="134.4">io2</text>
<text x="86.6" y="133.1">USB_DP</text>
<text x="88.1" y="136.9">SWDIO</text>
<text x="166.4" y="133.1">LED2</text>
<text x="87.5" y="140.7">SWCLK</text>
<text x="167.6" y="144.5">io1</text>
<text x="20.3" y="150.7">On Chip Debugging connector.</text>
<text x="20.3" y="153">Use a stm32 Discovery board, or a STLinkv2 board.</text>
<text x="38.7" y="157.9">SWDIO</text>
<text x="38.7" y="160.4">SWCLK</text>
<text x="170.2" y="160.3">To program through USB, hold down</text>
<text x="140.3" y="164.8">NRST</text>
<text x="170.2" y="162.6">the BOOT button and reset the uC.</text>
<text x="42.5" y="180.7">USB_DM</text>
<text x="42.5" y="183.3">USB_DP</text>
<text x="160.4" y="183.6">Samuel Ellicott</text>
<text x="160.4" y="189.6">Sheet: /CanPressure/</text>
<text x="160.4" y="186.6">Cedarville Univerity</text>
<text x="74.3" y="196.1">Full schematics with reference numbers are in the</text>
<text x="160.4" y="192.3">File: CanNode.sch</text>
<text x="74.3" y="198.4">can_sensor folder in the supermileagehw git repo at</text>
<text x="74.3" y="200.7">https://github.com/HEEV/supermileageHW</text>
<text x="160.4" y="202.5">KiCad E.D.A. kicad 4.0.5+dfsg1-4</text>
<text x="160.4" y="199.7">Size: USLetter</text>
<text x="182.4" y="199.7">Date: 2016-05-09</text>
<text x="245.4" y="199.7">Rev: 0.3</text>
<text x="245.4" y="202.5">Id: 10/14</text>
</g>
<g font-size="1.8">
<text x="35" y="11.6">1</text>
<text x="85" y="11.6">2</text>
<text x="135" y="11.6">3</text>
<text x="185" y="11.6">4</text>
<text x="235" y="11.6">5</text>
<text x="29.9" y="17.2">VDD</text>
<text x="145.7" y="16.2">+5V</text>
<text x="22.6" y="18.3">reverse</text>
<text x="164" y="21.3">+3.3V</text>
<text x="172.4" y="21.3">+5V</text>
<text x="231" y="22.8">CAN_IN</text>
<text x="15.9" y="26.1">VDD</text>
<text x="67" y="26.4">+5V</text>
<text x="74.6" y="26.4">+5V</text>
<text x="122.1" y="26.4">+3.3V</text>
<text x="148" y="25.6">0.1uf</text>
<text x="166.1" y="28.4" transform="rotate(-90 166.1 28.4)">5</text>
<text x="173.7" y="28.4" transform="rotate(-90 173.7 28.4)">3</text>
<text x="228.8" y="27.7">3</text>
<text x="228.8" y="25.1">4</text>
<text x="238.9" y="27.7">3</text>
<text x="238.9" y="25.1">4</text>
<text x="10.4" y="35.6">A</text>
<text x="37.6" y="31.5">5</text>
<text x="41.7" y="32.4">Vin</text>
<text x="50.9" y="32.4">Vout</text>
<text x="57.9" y="31.5">4</text>
<text x="85.9" y="31.5">1</text>
<text x="89.9" y="32.4">Vin</text>
<text x="99.2" y="32.4">Vout</text>
<text x="106.2" y="31.5">5</text>
<text x="145.4" y="31.2">GND</text>
<text x="155.7" y="35.3">1</text>
<text x="167" y="34.5" transform="rotate(-90 167 34.5)">VIO</text>
<text x="174.6" y="34.8" transform="rotate(-90 174.6 34.8)">Vdd</text>
<text x="228.8" y="32.8">1</text>
<text x="228.8" y="30.2">2</text>
<text x="238.9" y="32.8">1</text>
<text x="238.9" y="30.2">2</text>
<text x="267.8" y="35.6">A</text>
<text x="28.4" y="40.1">100K</text>
<text x="37.6" y="36.6">1</text>
<text x="41.7" y="37.5">CTL</text>
<text x="47.6" y="37.5">BYPASS</text>
<text x="57.9" y="36.6">3</text>
<text x="85.9" y="36.6">3</text>
<text x="89.9" y="37.5">EN</text>
<text x="100.6" y="37.5">NC</text>
<text x="106.2" y="36.6">4</text>
<text x="155.7" y="37.8">4</text>
<text x="155.7" y="40.4">8</text>
<text x="159.8" y="36.2">TXD</text>
<text x="159.8" y="38.7">RXD</text>
<text x="159.8" y="41.3">STBY</text>
<text x="175.5" y="38.7">CANH</text>
<text x="175.7" y="41.3">CANL</text>
<text x="183.7" y="40.4">6</text>
<text x="183.7" y="37.8">7</text>
<text x="222.8" y="37.5">GND</text>
<text x="18.4" y="47.2">10uf</text>
<text x="26.1" y="47.2">0.1uf</text>
<text x="48" y="46.2" transform="rotate(-90 48 46.2)">2</text>
<text x="48.9" y="42.2" transform="rotate(-90 48.9 42.2)">GND</text>
<text x="61.6" y="47.2">10uf</text>
<text x="69.2" y="47.2">0.1uf</text>
<text x="76.7" y="47.2">1uf</text>
<text x="83.2" y="47.2">0.1uf</text>
<text x="96.3" y="46.2" transform="rotate(-90 96.3 46.2)">2</text>
<text x="97.2" y="42.2" transform="rotate(-90 97.2 42.2)">GND</text>
<text x="117.4" y="47.2">10uf</text>
<text x="125.1" y="47.2">0.1uf</text>
<text x="150.4" y="47.7">GND</text>
<text x="170.8" y="44.7" transform="rotate(-90 170.8 44.7)">Vss</text>
<text x="209" y="46.6" transform="rotate(-90 209 46.6)">120R</text>
<text x="228.8" y="45.5">4</text>
<text x="169.9" y="48.7" transform="rotate(-90 169.9 48.7)">2</text>
<text x="228.8" y="53.1">1</text>
<text x="228.8" y="50.5">2</text>
<text x="228.8" y="48">3</text>
<text x="235.7" y="53.8" transform="rotate(-90 235.7 53.8)">CAN_OUT</text>
<text x="46.3" y="56.6">GND</text>
<text x="94.6" y="56.6">GND</text>
<text x="168.2" y="56.6">GND</text>
<text x="222.8" y="57.9">GND</text>
<text x="183.1" y="64.5">+3.3V</text>
<text x="132.3" y="68.3">+3.3V</text>
<text x="164.3" y="75.1">1uf</text>
<text x="169.6" y="75.1">0.1uf</text>
<text x="177" y="75.1">1uf</text>
<text x="182.3" y="75.1">0.1uf</text>
<text x="189.7" y="75.1">1uf</text>
<text x="195" y="75.1">0.1uf</text>
<text x="202.4" y="75.1">1uf</text>
<text x="207.7" y="75.1">0.1uf</text>
<text x="107.3" y="80.7">GND</text>
<text x="115.3" y="81" transform="rotate(-90 115.3 81)">47</text>
<text x="119.1" y="81" transform="rotate(-90 119.1 81)">35</text>
<text x="122.9" y="81" transform="rotate(-90 122.9 81)">23</text>
<text x="126.7" y="80.5" transform="rotate(-90 126.7 80.5)">8</text>
<text x="130.6" y="80.5" transform="rotate(-90 130.6 80.5)">1</text>
<text x="134.4" y="80.5" transform="rotate(-90 134.4 80.5)">9</text>
<text x="138.2" y="81" transform="rotate(-90 138.2 81)">24</text>
<text x="142" y="81" transform="rotate(-90 142 81)">36</text>
<text x="145.8" y="81" transform="rotate(-90 145.8 81)">48</text>
<text x="183.5" y="82">GND</text>
<text x="10.4" y="85.6">B</text>
<text x="99.4" y="87.4">10</text>
<text x="105.2" y="88.3">PA0/WKP</text>
<text x="116.2" y="88.4" transform="rotate(-90 116.2 88.4)">VSS</text>
<text x="120" y="88.4" transform="rotate(-90 120 88.4)">VSS</text>
<text x="123.8" y="88.4" transform="rotate(-90 123.8 88.4)">VSS</text>
<text x="127.6" y="88.4" transform="rotate(-90 127.6 88.4)">VSS</text>
<text x="131.4" y="88.5" transform="rotate(-90 131.4 88.5)">BAT</text>
<text x="135.3" y="88.6" transform="rotate(-90 135.3 88.6)">VDD</text>
<text x="139.1" y="88.6" transform="rotate(-90 139.1 88.6)">VDD</text>
<text x="142.9" y="88.6" transform="rotate(-90 142.9 88.6)">VDD</text>
<text x="146.7" y="88.6" transform="rotate(-90 146.7 88.6)">VDD</text>
<text x="152" y="88.3">PB15</text>
<text x="160.3" y="87.4">28</text>
<text x="235.4" y="88.2">LED1</text>
<text x="267.8" y="85.6">B</text>
<text x="99.4" y="91.2">11</text>
<text x="99.4" y="95">12</text>
<text x="105.2" y="92.1">PA1</text>
<text x="105.2" y="95.9">PA2</text>
<text x="152" y="95.9">PB13</text>
<text x="152" y="92.1">PB14</text>
<text x="160.3" y="95">26</text>
<text x="160.3" y="91.2">27</text>
<text x="226.5" y="93.4">120R</text>
<text x="235.4" y="95.8">LED2</text>
<text x="42.4" y="100.2">IO1</text>
<text x="51.5" y="97.2">VDD +3.3V</text>
<text x="70.5" y="97.2">VDD</text>
<text x="99.4" y="98.8">13</text>
<text x="105.2" y="99.7">PA3</text>
<text x="152" y="99.7">PB12</text>
<text x="160.3" y="98.8">25</text>
<text x="226.5" y="101">120R</text>
<text x="38.3" y="107.7">2</text>
<text x="38.3" y="105.2">3</text>
<text x="38.3" y="102.6">4</text>
<text x="48.4" y="107.7">2</text>
<text x="48.4" y="105.2">3</text>
<text x="48.4" y="102.6">4</text>
<text x="99.4" y="102.6">14</text>
<text x="99.4" y="106.4">15</text>
<text x="105.2" y="103.5">PA4</text>
<text x="105.2" y="107.3">PA5</text>
<text x="152" y="107.3">PB10</text>
<text x="152" y="103.5">PB11</text>
<text x="160.3" y="106.4">21</text>
<text x="160.3" y="102.6">22</text>
<text x="240.6" y="104.9">GND</text>
<text x="38.3" y="110.2">1</text>
<text x="48.4" y="110.2">1</text>
<text x="55.2" y="110.6">R</text>
<text x="58.6" y="112.4" transform="rotate(-90 58.6 112.4)">R</text>
<text x="73" y="110.7">10uf</text>
<text x="99.4" y="110.2">16</text>
<text x="105.2" y="111.1">PA6</text>
<text x="153" y="111.1">PB9</text>
<text x="160.3" y="110.2">46</text>
<text x="51.4" y="118.8">GND</text>
<text x="99.4" y="114">17</text>
<text x="99.4" y="117.9">29</text>
<text x="105.2" y="114.9">PA7</text>
<text x="105.2" y="118.7">PA8</text>
<text x="153" y="118.7">PB7</text>
<text x="153" y="114.9">PB8</text>
<text x="160.3" y="117.9">43</text>
<text x="160.3" y="114">45</text>
<text x="51.5" y="123.9">VDD +3.3V</text>
<text x="70.5" y="123.9">VDD</text>
<text x="99.4" y="121.7">30</text>
<text x="99.4" y="125.5">31</text>
<text x="105.2" y="122.6">PA9</text>
<text x="153" y="122.6">PB6</text>
<text x="160.3" y="125.5">41</text>
<text x="160.3" y="121.7">42</text>
<text x="38.3" y="131.8">3</text>
<text x="38.3" y="129.3">4</text>
<text x="42.4" y="126.9">IO2</text>
<text x="48.4" y="131.8">3</text>
<text x="48.4" y="129.3">4</text>
<text x="99.4" y="129.3">32</text>
<text x="105.2" y="126.4">PA10</text>
<text x="105.2" y="130.2">PA11</text>
<text x="153" y="130.2">PB4</text>
<text x="153" y="126.4">PB5</text>
<text x="160.3" y="129.3">40</text>
<text x="10.4" y="135.6">C</text>
<text x="38.3" y="136.9">1</text>
<text x="38.3" y="134.4">2</text>
<text x="48.4" y="136.9">1</text>
<text x="48.4" y="134.4">2</text>
<text x="55.2" y="137.3">R</text>
<text x="73" y="137.4">10uf</text>
<text x="99.4" y="133.1">33</text>
<text x="99.4" y="136.9">34</text>
<text x="105.2" y="134">PA12</text>
<text x="105.2" y="137.8">PA13/SWDIO</text>
<text x="146.4" y="137.8">PB2/BOOT1</text>
<text x="153" y="134">PB3</text>
<text x="160.3" y="136.9">20</text>
<text x="160.3" y="133.1">39</text>
<text x="267.8" y="135.6">C</text>
<text x="58.6" y="139.1" transform="rotate(-90 58.6 139.1)">R</text>
<text x="99.4" y="140.7">37</text>
<text x="105.2" y="141.6">PA14/SWCLK</text>
<text x="153" y="141.6">PB1</text>
<text x="160.3" y="140.7">19</text>
<text x="51.4" y="145.5">GND</text>
<text x="99.4" y="144.5">38</text>
<text x="105.2" y="145.4">PA15</text>
<text x="120" y="147.6" transform="rotate(-90 120 147.6)">PC13/RTC</text>
<text x="123.8" y="147.6" transform="rotate(-90 123.8 147.6)">PC14/LSE_IN</text>
<text x="127.6" y="147.6" transform="rotate(-90 127.6 147.6)">PC15/LSE_OUT</text>
<text x="131.4" y="147.6" transform="rotate(-90 131.4 147.6)">PF0/HSE_IN</text>
<text x="135.3" y="147.6" transform="rotate(-90 135.3 147.6)">PF1/HSE_OUT</text>
<text x="139.1" y="147.6" transform="rotate(-90 139.1 147.6)">RST</text>
<text x="142.9" y="147.6" transform="rotate(-90 142.9 147.6)">PF11/BOOT0</text>
<text x="153" y="145.4">PB0</text>
<text x="160.3" y="144.5">18</text>
<text x="119.1" y="152.9" transform="rotate(-90 119.1 152.9)">2</text>
<text x="122.9" y="152.9" transform="rotate(-90 122.9 152.9)">3</text>
<text x="126.7" y="152.9" transform="rotate(-90 126.7 152.9)">4</text>
<text x="130.6" y="152.9" transform="rotate(-90 130.6 152.9)">5</text>
<text x="134.4" y="152.9" transform="rotate(-90 134.4 152.9)">6</text>
<text x="138.2" y="152.9" transform="rotate(-90 138.2 152.9)">7</text>
<text x="142" y="153.4" transform="rotate(-90 142 153.4)">44</text>
<text x="159.6" y="155.9">+3.3V</text>
<text x="32.5" y="160.4">2</text>
<text x="32.5" y="157.9">3</text>
<text x="27.8" y="162.7" transform="rotate(-90 27.8 162.7)">Prog</text>
<text x="32.5" y="162.9">1</text>
<text x="160" y="165.2">BOOT</text>
<text x="35.5" y="169">GND</text>
<text x="135.5" y="169.6">RESET</text>
<text x="157.6" y="173.6" transform="rotate(-90 157.6 173.6)">100K</text>
<text x="30.3" y="179.1">VBUS</text>
<text x="37.6" y="178.2">1</text>
<text x="39.7" y="174.3">+5V</text>
<text x="132.7" y="174.2">0.1uf</text>
<text x="10.4" y="185.6">D</text>
<text x="28" y="185.4" transform="rotate(-90 28 185.4)">USB</text>
<text x="32.9" y="184.1">D+</text>
<text x="37.6" y="180.7">2</text>
<text x="37.6" y="183.3">3</text>
<text x="37.6" y="185.8">4</text>
<text x="136.5" y="182.3">GND</text>
<text x="152.3" y="181.1">GND</text>
<text x="267.8" y="185.6">D</text>
<text x="30.5" y="188.8" transform="rotate(-90 30.5 188.8)">shield</text>
<text x="31.2" y="189.2">GND</text>
<text x="33.4" y="186.7">ID</text>
<text x="37.6" y="188.3">5</text>
<text x="48.3" y="192" transform="rotate(-90 48.3 192)">100K</text>
<text x="29.6" y="192.3" transform="rotate(-90 29.6 192.3)">6</text>
<text x="38" y="200.7">GND</text>
<text x="35" y="205.5">1</text>
<text x="85" y="205.5">2</text>
<text x="135" y="205.5">3</text>
<text x="185" y="205.5">4</text>
<text x="235" y="205.5">5</text>
</g>
</svg>
